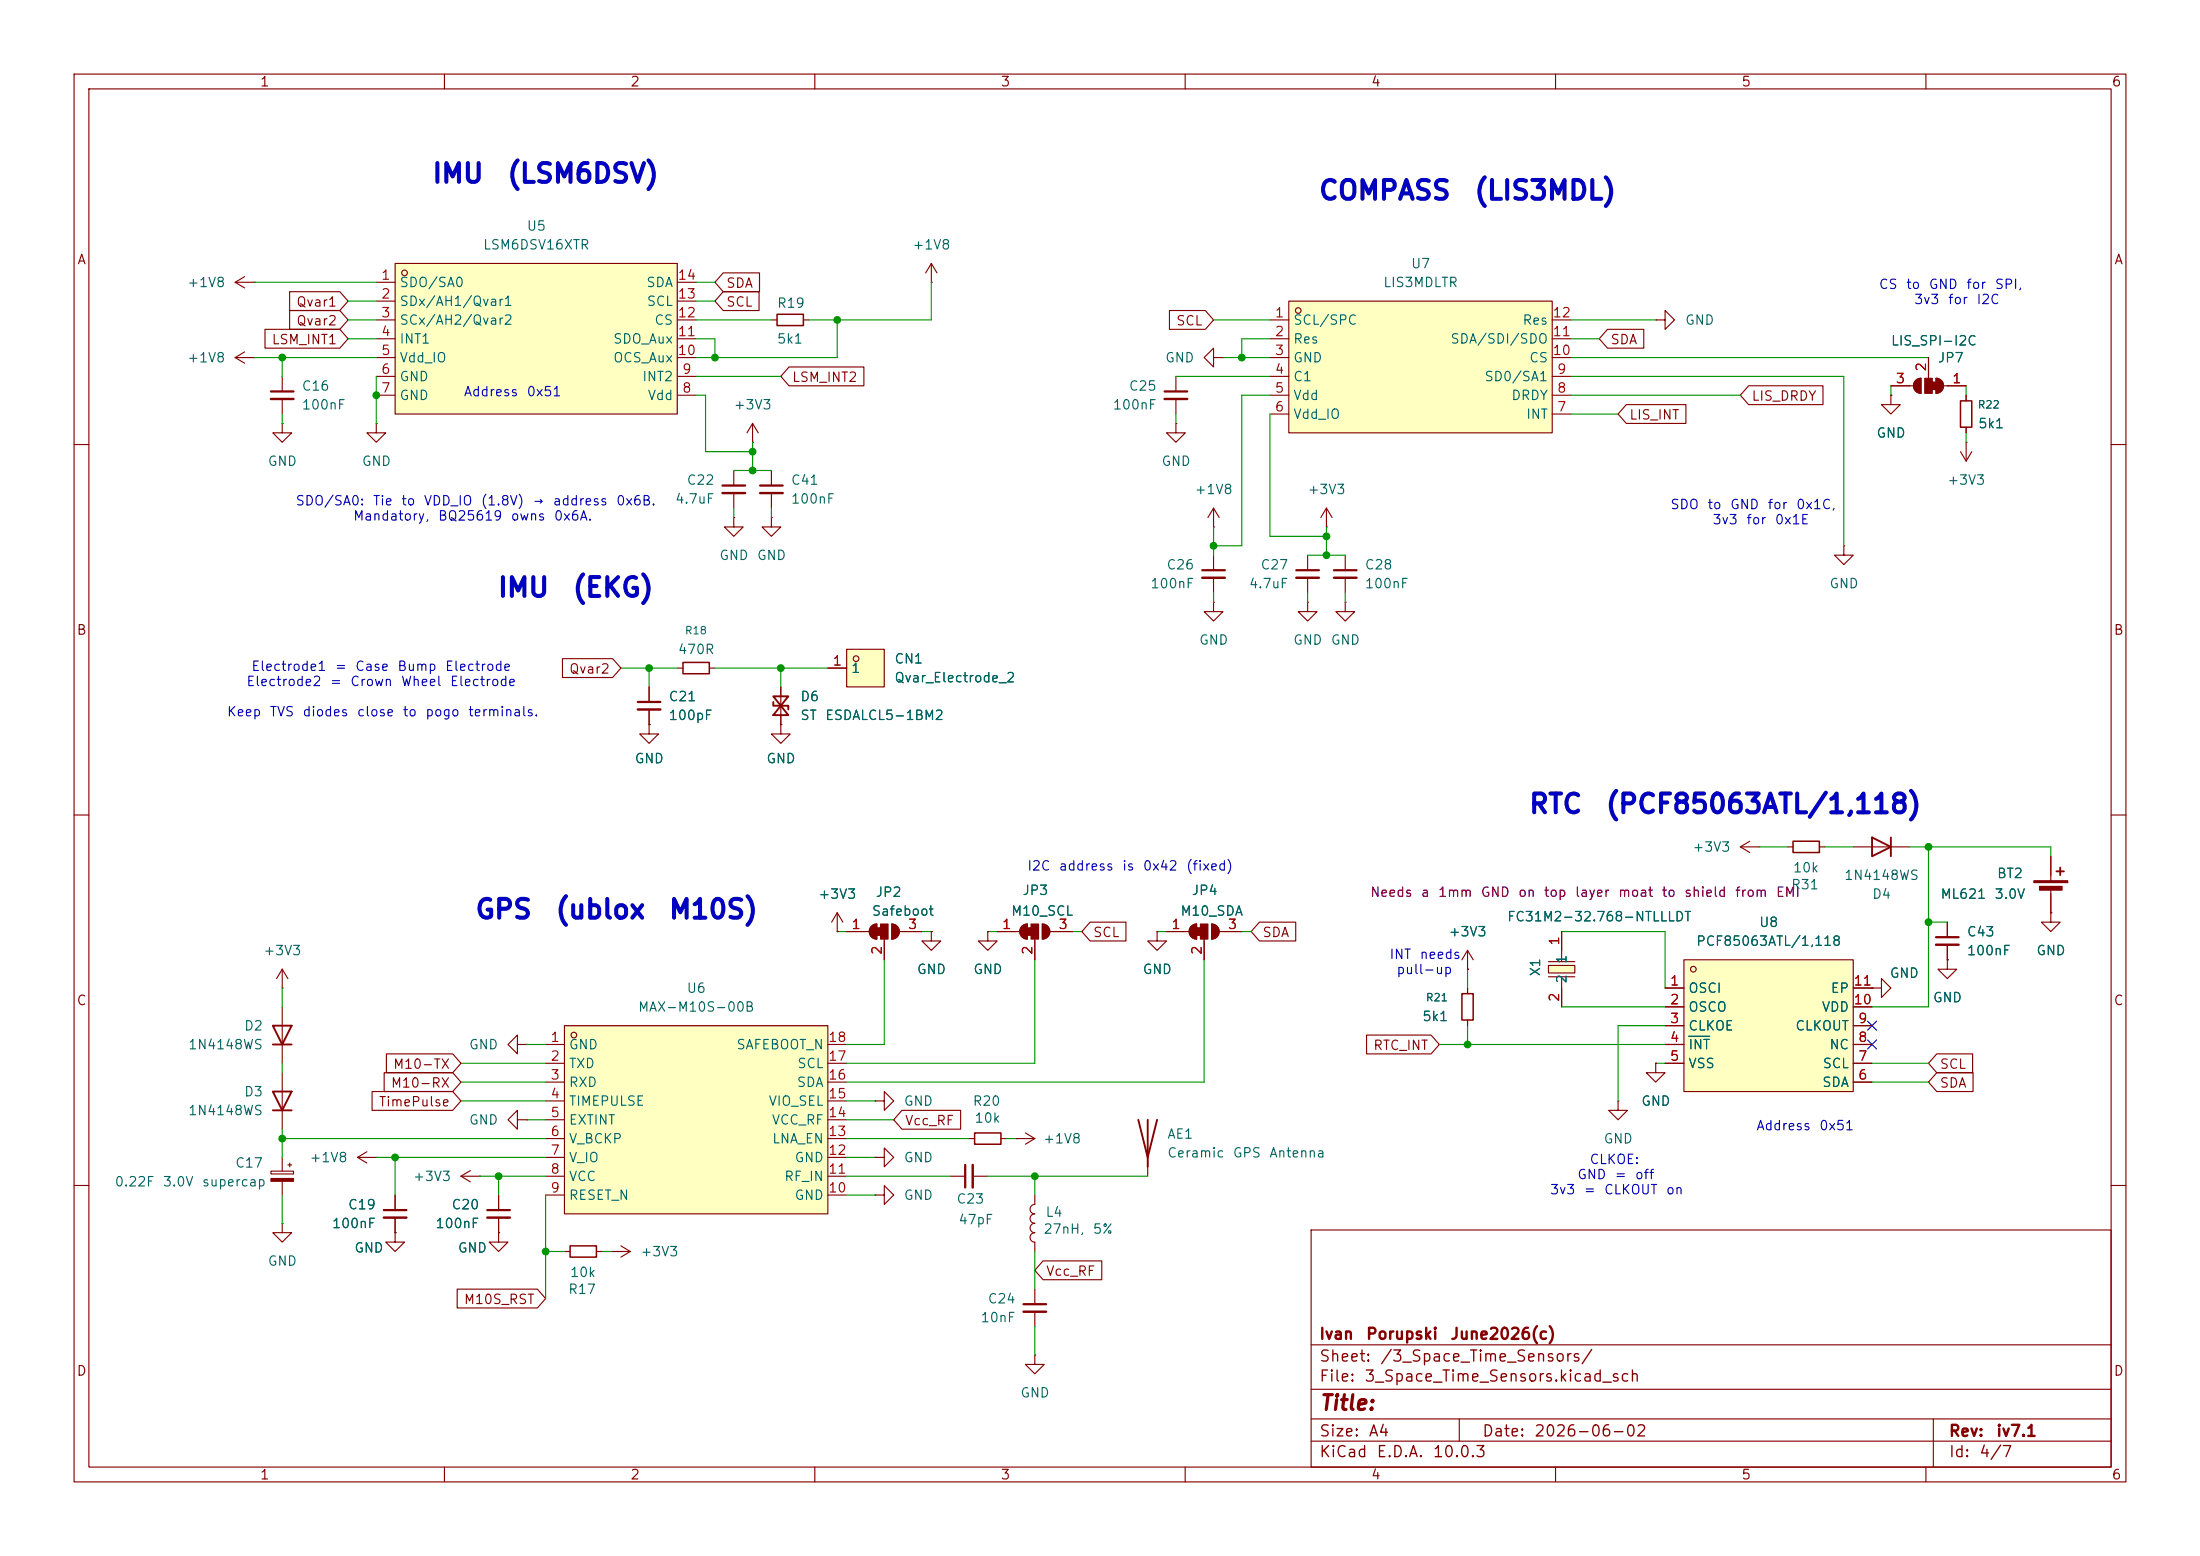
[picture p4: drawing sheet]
<svg xmlns="http://www.w3.org/2000/svg" width="297mm" height="210mm" viewBox="0 0 297 210" stroke-linecap="round" stroke-linejoin="round" font-family="sans-serif">
<g fill="none" stroke="#840000" stroke-width=".15">
<path d="M10 10h277v190h-277zM12 12h273v186h-273zM60 10v2M110 10v2M160 10v2M210 10v2M260 10v2M101.6 59.7h.1M101.6 57.2l-.8 1.2M101.6 57.2l.8 1.2M101.6 57.2v2.5M10 60h2"/>
<path d="M104.1 63.5v2M104.1 66.5v2.1M285 60h2M10 110h2M285 110h2M198.1 130.8h.1M198.1 128.3v2.5M198.1 133.4v.7M198.1 137.7v.7M198.1 128.3l.8 1.2M198.1 128.3l-.7 1.2M10 160h2"/>
<path d="M177 166h108v32h-108zM285 160h2M60 198v2M110 198v2M160 198v2M177 194.5h108M177 191.5h108M177 187.5h108M177 181.5h108M197 191.5v3M210 198v2M260 198v2"/>
<path d="M261 191.5v6.5"/>
</g>
<path d="M102.6 65.5h3.1" fill="none" stroke="#840000" stroke-width=".3"/>
<path d="M102.6 66.5h3.1" fill="none" stroke="#840000" stroke-width=".33"/>
<path d="M197.4 134.1h1.5v3.6h-1.5z" fill="none" stroke="#840000" stroke-width=".2"/>
<path d="M209 130.3h3.6v1h-3.6z" fill="#ffffc2"/>
<g fill="none" stroke="#840000" stroke-width=".15">
<path d="M31.7 38.1l1.3 .8M31.7 38.1h2.6M33 37.3l-1.3 .8M34.3 38.1h.1M31.7 48.3l1.3 .7M31.7 48.3h2.6M33 47.5l-1.3 .8M34.3 48.3h.1M104.1 43.2h.8M108.5 43.2h.7M99.1 69.9v1.2h-1.3l1.3 1.3 1.2-1.3h-1.2M99.1 69.9h.1"/>
<path d="M99.1 63.5v2M99.1 66.5v2.1M87.6 97.8v1.3h-1.2l1.2 1.2 1.3-1.2h-1.3M87.6 97.8h.1M87.6 92.7v2M87.6 95.8v2M91.4 90.2h.8M95.8 90.2h.7M105.4 97.8v1.3h-1.3l1.3 1.2 1.3-1.2h-1.3M105.4 97.8h.1M209 130.3h3.6v1h-3.6zM209 129.8h3.6"/>
<path d="M209 131.8h3.6M210.8 125.7v4.1M210.8 131.8v4.1"/>
</g>
<path d="M97.5 65.5h3.1M86.1 94.7h3.1" fill="none" stroke="#840000" stroke-width=".3"/>
<path d="M97.5 66.5h3.1M86.1 95.8h3.1" fill="none" stroke="#840000" stroke-width=".33"/>
<path d="M104.9 42.4h3.6v1.5h-3.6zM92.2 89.4h3.6v1.5h-3.6z" fill="none" stroke="#840000" stroke-width=".2"/>
<path d="M227.3 129.5h22.9v17.8h-22.9z" fill="#ffffc2"/>
<g fill="none" stroke="#840000" stroke-width=".15">
<path d="M104.1 69.9v1.2h-1.2l1.2 1.3 1.3-1.3h-1.3M104.1 69.9h.1M224.8 133.4h2.5M224.8 135.9h2.5M224.8 138.4h2.5M227.3 129.5h22.9v17.8h-22.9zM250.2 133.4h2.5M250.2 135.9h2.5M250.2 138.4h2.5M224.8 141h2.5M224.8 143.5h2.5M250.2 141h2.5"/>
<path d="M250.2 143.5h2.5M250.2 146.1h2.5"/>
<circle cx="228.6" cy="130.8" r=".38"/>
</g>
<path d="M228 139.9h2.8" fill="none" stroke="#006464" stroke-width=".15"/>
<path d="M53.3 35.6h38.1v20.3h-38.1z" fill="#ffffc2"/>
<g fill="none" stroke="#840000" stroke-width=".15">
<path d="M50.8 38.1h2.5M53.3 35.6h38.1v20.3h-38.1zM91.4 38.1h2.6M50.8 40.6h2.5M50.8 43.2h2.5M50.8 45.7h2.5M50.8 48.3h2.5M50.8 50.8h2.5M50.8 53.3h2.5M91.4 40.6h2.6M91.4 43.2h2.6M91.4 45.7h2.6"/>
<path d="M91.4 48.3h2.6M91.4 50.8h2.6M91.4 53.3h2.6M176.5 74.9v2.1M176.5 78v2M179.1 71.1h.1M179.1 68.6l-.8 1.3M179.1 68.6l.7 1.3M179.1 68.6v2.5M163.8 81.3v1.3h1.3l-1.3 1.2-1.2-1.2h1.2M163.8 81.3h.1M176.5 81.3v1.3h-1.2l1.2 1.2 1.3-1.2h-1.3"/>
<path d="M176.5 81.3h.1M38.1 133.4h.1M38.1 130.8v2.6M38.1 135.9v7.6M38.1 130.8l.8 1.3M38.1 130.8l-.8 1.3M133.3 125.7v1.3h-1.2l1.2 1.3 1.3-1.3h-1.3M133.3 125.7h.1M38.1 144.8v7.6M48.3 156.2l1.2 .8M48.3 156.2h2.5M49.5 155.4l-1.2 .8"/>
<path d="M50.8 156.2h.1M69.8 151.1v-1.2l-1.2 1.2 1.2 1.3v-1.3h1.3M69.8 141v-1.3l-1.2 1.3 1.2 1.2v-1.2h1.3M71.1 151.1h.1M71.1 141h.1"/>
<circle cx="54.6" cy="36.8" r=".38"/>
</g>
<path d="M175 77h3.1" fill="none" stroke="#840000" stroke-width=".3"/>
<path d="M175 78h3.1" fill="none" stroke="#840000" stroke-width=".33"/>
<path d="M36.8 138.4h2.6l-1.3 2.6zM36.8 147.3h2.6l-1.3 2.6zM36.8 149.9h2.6M36.8 141h2.6" fill="none" stroke="#840000" stroke-width=".25"/>
<path d="M76.2 138.4h35.6v25.4h-35.6z" fill="#ffffc2"/>
<g fill="none" stroke="#840000" stroke-width=".15">
<path d="M38.1 57.2v1.2h1.3l-1.3 1.3-1.3-1.3h1.3M38.1 57.2h.1M38.1 50.8v2M38.1 53.8v2.1M50.8 57.2v1.2h1.3l-1.3 1.3-1.3-1.3h1.3M50.8 57.2h.1M255.3 52.1h3M258.6 51.4l.4-.3h.3v2a1.02 1.02 0 0 1-.9-.6 1.02 1.02 0 0 1 .2-1.1zM260.3 48.3v2.8M261.4 51.1a1.02 1.02 0 0 1 1 1 1.02 1.02 0 0 1-1 1zM262.4 52.1h3M241.3 114.3h.8"/>
<path d="M245.6 114.3h.8M250.2 114.3h7.6M276.9 115.6v3.3M276.9 119.9v3.3M76.2 138.4h35.6v25.4h-35.6zM125.7 125.7v1.3h-1.2l1.2 1.3 1.3-1.3h-1.3M125.7 125.7h.1M252.7 133.4h1.3v-1.3l1.3 1.3-1.3 1.2v-1.2M252.7 133.4h.1M262.9 129.5v1.3h1.3l-1.3 1.3-1.3-1.3h1.3M262.9 129.5h.1M262.9 124.5v2"/>
<path d="M262.9 127.5v2M276.9 123.2v1.3h1.2l-1.2 1.2-1.3-1.2h1.3M276.9 123.2h.1M62.2 158.8h2.6M62.2 158.8l1.3 .7M63.5 158l-1.3 .8M64.8 158.8h.1M73.7 141h2.5M73.7 143.5h2.5M73.7 146.1h2.5M73.7 148.6h2.5M73.7 151.1h2.5"/>
<path d="M73.7 153.7h2.5M73.7 156.2h2.5M73.7 158.8h2.5M111.8 141h2.5M111.8 143.5h2.5M111.8 146.1h2.5M111.8 148.6h2.5M111.8 151.1h2.5M111.8 153.7h2.5M111.8 156.2h2.5M111.8 158.8h2.5M118.1 156.2h1.3v-1.3l1.2 1.3-1.2 1.3v-1.3"/>
<path d="M118.1 156.2h.1M118.1 148.6h1.3v-1.3l1.2 1.3-1.2 1.3v-1.3M118.1 148.6h.1M128.3 158.8h2M130.8 153.7h.8M131.3 158.8h2M135.1 153.7h.8M137.2 153.7h.1M137.2 153.7h2.5M138.4 152.9l1.3 .8M139.7 153.7l-1.3 .7M218.4 148.6v1.3h1.3l-1.3 1.2-1.2-1.2h1.2"/>
<path d="M218.4 148.6h.1M223.5 143.5v1.3h1.3l-1.3 1.3-1.3-1.3h1.3M223.5 143.5h.1M53.3 161.3v2M53.3 164.3v2.1M73.7 161.3h2.5M76.2 168.9h.8M80.5 168.9h.8M82.5 168.9h.1M82.5 168.9h2.6M83.8 168.1l1.3 .8M85.1 168.9l-1.3 .8"/>
<path d="M111.8 161.3h2.5M118.1 161.3h1.3v-1.3l1.2 1.3-1.2 1.3v-1.3M118.1 161.3h.1M139.7 161.3v1.3a.64 .64 0 0 0-.6 .6 .64 .64 0 0 0 .6 .6 .64 .64 0 0 0-.6 .7 .64 .64 0 0 0 .6 .6 .64 .64 0 0 0-.6 .6 .64 .64 0 0 0 .6 .7M139.7 166.4a.64 .64 0 0 0-.6 .6 .64 .64 0 0 0 .6 .6v1.3M139.7 174v2M139.7 177v2.1M139.7 182.9v1.3h-1.3l1.3 1.2 1.3-1.2h-1.3M139.7 182.9h.1"/>
<circle cx="77.5" cy="139.7" r=".38"/>
</g>
<path d="M36.6 52.8h3M261.4 126.5h3M130.3 157.2v3.1M51.8 163.3h3.1M138.2 176h3" fill="none" stroke="#840000" stroke-width=".3"/>
<path d="M36.6 53.8h3M261.4 127.5h3M131.3 157.2v3.1M51.8 164.3h3.1M138.2 177h3" fill="none" stroke="#840000" stroke-width=".33"/>
<path d="M242.1 113.5h3.5v1.6h-3.5zM131.6 152.9h3.5v1.5h-3.5zM77 168.1h3.5v1.6h-3.5z" fill="none" stroke="#840000" stroke-width=".2"/>
<path d="M252.7 113l2.6 1.3-2.6 1.3zM255.3 113v2.6M277.6 117.6h1M278.1 117.1v1" fill="none" stroke="#840000" stroke-width=".25"/>
<g fill="#840000" stroke="#840000" stroke-width=".15">
<path d="M274.6 118.9h4.5v.2h-4.5z"/>
<path d="M275.3 119.6h3.1v.5h-3.1z"/>
<path d="M260.9 51.6h.5v1h-.5z"/>
<path d="M261.4 51.1a1.02 1.02 0 0 1 1 1 1.02 1.02 0 0 1-1 1z"/>
<path d="M259.8 51.1h1.1v2h-1.1z"/>
<path d="M258.6 51.4l.4-.3h.3v2a1.02 1.02 0 0 1-.9-.6 1.02 1.02 0 0 1 .2-1.1z"/>
</g>
<path d="M174 40.6h35.5v17.8h-35.5z" fill="#ffffc2"/>
<g fill="none" stroke="#840000" stroke-width=".15">
<path d="M171.4 43.2h2.6M171.4 45.7h2.6M171.4 48.3h2.6M171.4 50.8h2.6M171.4 53.3h2.6M171.4 55.9h2.6M174 40.6h35.5v17.8h-35.5zM209.5 43.2h2.6M209.5 45.7h2.6M209.5 48.3h2.6M209.5 50.8h2.6M209.5 53.3h2.6"/>
<path d="M209.5 55.9h2.6M265.4 53.3v.8M265.4 57.7v.7M163.8 71.1h.1M163.8 68.6l-.7 1.3M163.8 68.6l.8 1.3M163.8 68.6v2.5M105.4 92.7v5.1M113 125.7h.1M113 123.2l.8 1.3M113 123.2l-.7 1.3M113 123.2v2.5"/>
<path d="M114.3 125.7h3M117.6 125l.4-.2 .4-.1v2a1.02 1.02 0 0 1-1-.6 1.02 1.02 0 0 1 .2-1.1zM119.4 126.7v2.8M120.4 124.7a1.02 1.02 0 0 1 1 1 1.02 1.02 0 0 1-1 1zM121.4 125.7h3.1M156.2 125.7v1.3h-1.3l1.3 1.3 1.3-1.3h-1.3M156.2 125.7h.1M157.5 125.7h3M160.8 125l.4-.2 .3-.1v2a1.02 1.02 0 0 1-.9-.6 1.02 1.02 0 0 1 .2-1.1zM162.6 126.7v2.8M163.6 124.7a1.02 1.02 0 0 1 1 1 1.02 1.02 0 0 1-1 1zM164.6 125.7h3"/>
<path d="M154.9 156.2v2.6M53.3 166.4v1.2h-1.2l1.2 1.3 1.3-1.3h-1.3M53.3 166.4h.1"/>
<circle cx="175.3" cy="41.9" r=".38"/>
</g>
<path d="M264.7 54.1h1.5v3.6h-1.5z" fill="none" stroke="#840000" stroke-width=".2"/>
<g fill="#840000" stroke="#840000" stroke-width=".15">
<path d="M161.5 125.2h.6v1h-.6z"/>
<path d="M160.8 125l.4-.2 .3-.1v2a1.02 1.02 0 0 1-.9-.6 1.02 1.02 0 0 1 .2-1.1z"/>
<path d="M162.1 124.7h1v2h-1z"/>
<path d="M163.6 124.7a1.02 1.02 0 0 1 1 1 1.02 1.02 0 0 1-1 1z"/>
<path d="M118.4 125.2h.5v1h-.5z"/>
<path d="M117.6 125l.4-.2 .4-.1v2a1.02 1.02 0 0 1-1-.6 1.02 1.02 0 0 1 .2-1.1z"/>
<path d="M118.9 124.7h1v2h-1z"/>
<path d="M120.4 124.7a1.02 1.02 0 0 1 1 1 1.02 1.02 0 0 1-1 1z"/>
</g>
<path d="M104.4 94h2l-2 2.5h2zM104.4 94.7v.6h2v.5M153.7 151.1l1.2 5.1 1.3-5.1M154.9 151.1v6.4" fill="none" stroke="#840000" stroke-width=".25"/>
<path d="M114.3 87.6h5.1v5.1h-5.1z" fill="#ffffc2"/>
<g fill="none" stroke="#840000" stroke-width=".15">
<path d="M39.1 39.4h6.8l1.1 1.2-1.1 1.3h-6.8zM97.6 36.8h4.9v2.6h-4.9l-1.1-1.3zM97.6 39.4h4.9v2.5h-4.9l-1.1-1.3zM125.7 38.1h.1M125.7 35.6l.8 1.2M125.7 35.6l-.7 1.2M125.7 35.6v2.5M35.8 44.4h10.1l1.1 1.3-1.1 1.3h-10.1zM39.1 41.9h6.8l1.1 1.3-1.1 1.3h-6.8zM106.5 49.5h10.1v2.6h-10.1l-1.1-1.3zM157.9 41.9h4.8l1.1 1.3-1.1 1.3h-4.8zM158.7 57.2v1.2h-1.2l1.2 1.3 1.3-1.3h-1.3"/>
<path d="M158.7 57.2h.1M158.7 50.8v2M158.7 53.8v2.1M163.8 48.3v-1.3l-1.2 1.3 1.2 1.2v-1.2h1.3M165.1 48.3h.1M217 44.4h4.9v2.6h-4.9l-1.1-1.3zM219.6 54.6h8v2.6h-8l-1.2-1.3zM223.5 43.2h1.3v-1.3l1.3 1.3-1.3 1.3v-1.3M223.5 43.2h.1M236.1 52.1h10v2.5h-10l-1.2-1.3zM255.3 53.3v1.3h1.2l-1.2 1.3-1.3-1.3h1.3M255.3 53.3h.1"/>
<path d="M255.3 52.1h2.5M260.3 48.3v2.5M262.9 52.1h2.5M265.4 59.7h.1M265.4 53.3v.8M265.4 57.7v.7M265.4 59.7v2.5M163.8 74.9v2.1M163.8 78v2M181.6 74.9v2.1M181.6 78v2M248.9 73.7v1.2h1.3l-1.3 1.3-1.3-1.3h1.3"/>
<path d="M248.9 73.7h.1M264.7 61l.7 1.2M266.2 61l-.8 1.2M75.9 88.9h6.8l1.1 1.3-1.1 1.2h-6.8zM87.6 97.8h.1M87.6 92.7v2M87.6 95.8v2M105.4 97.8h.1M105.4 92.7v1.3M105.4 96.5v1.3M111.8 90.2h2.5M114.3 87.6h5.1v5.1h-5.1z"/>
<path d="M181.6 81.3v1.3h-1.3l1.3 1.2 1.3-1.2h-1.3M181.6 81.3h.1M234.9 114.3l1.3 .8M234.9 114.3h2.6M236.2 113.5l-1.3 .8M237.5 114.3h.1M276.9 115.6v2.5M113 125.7h.1M114.3 125.7h2.5M119.4 127v2.5M121.9 125.7h2.6M125.7 125.7h.1"/>
<path d="M133.3 125.7h.1M134.6 125.7h3.1M138 125l.3-.2 .4-.1v2a1.02 1.02 0 0 1-.9-.6 1.02 1.02 0 0 1 .2-1.1zM139.7 126.7v2.8M140.7 124.7a1.02 1.02 0 0 1 1 1 1.02 1.02 0 0 1-1 1zM141.7 125.7h3.1M147.2 124.5h4.8v2.5h-4.8l-1.2-1.3zM156.2 125.7h.1M157.5 125.7h2.5M162.6 127v2.5M165.1 125.7h2.5M170 124.5h4.9v2.5h-4.9l-1.1-1.3z"/>
<path d="M184.5 139.7h8.7l1.1 1.3-1.1 1.2h-8.7zM198.1 130.8h.1M198.1 133.4v.7M198.1 137.7v.7M210.8 125.7v2.6M210.8 133.4v2.5M224.8 133.4h2.5M224.8 135.9h2.5M224.8 138.4h2.5M250.2 133.4h2.5M250.2 135.9h2.5M250.2 138.4h2.5"/>
<path d="M252.7 133.4h.1M262.9 129.5h.1M262.9 124.5v2M262.9 127.5v2M276.9 123.2h.1M276.9 120.7v2.5M36.6 158.1h3v.3h-3zM38.1 156.2v1.9M38.1 159.4v1.9M38.9 157.2h.5M39.1 157v.5M50.2 147.3h10.9l1.1 1.3-1.1 1.3h-10.9z"/>
<path d="M51.9 144.8h9.2l1.1 1.3-1.1 1.2h-9.2zM52.2 142.2h8.9l1.1 1.3-1.1 1.3h-8.9zM121.8 149.9h7.9v2.5h-7.9l-1.2-1.3zM223.5 143.5h.1M224.8 141h2.5M224.8 143.5h2.5M250.2 141h2.5M250.2 143.5h2.5M250.2 146.1h2.5M261.5 144.8h4.9v2.5h-4.9l-1.2-1.2zM261.5 142.2h4.8v2.6h-4.8l-1.2-1.3zM38.1 165.1v1.3h-1.3l1.3 1.2 1.3-1.2h-1.3"/>
<path d="M38.1 165.1h.1M53.3 166.4h.1M53.3 161.3v2M53.3 164.3v2.1M61.7 174h10.8l1.2 1.3-1.2 1.2h-10.8zM67.3 166.4v1.2h-1.3l1.3 1.3 1.3-1.3h-1.3M67.3 166.4h.1M67.3 161.3v2M67.3 164.3v2.1M140.8 170.2h7.9v2.5h-7.9l-1.1-1.2z"/>
<circle cx="115.6" cy="88.9" r=".38"/>
</g>
<path d="M157.2 52.8h3.1M162.3 77h3.1M180.1 77h3M65.8 163.3h3" fill="none" stroke="#840000" stroke-width=".3"/>
<path d="M157.2 53.8h3.1M162.3 78h3.1M180.1 78h3M65.8 164.3h3" fill="none" stroke="#840000" stroke-width=".33"/>
<g fill="#840000" stroke="#840000" stroke-width=".15">
<path d="M138.7 125.2h.5v1h-.5z"/>
<path d="M138 125l.3-.2 .4-.1v2a1.02 1.02 0 0 1-.9-.6 1.02 1.02 0 0 1 .2-1.1z"/>
<path d="M139.2 124.7h1v2h-1z"/>
<path d="M140.7 124.7a1.02 1.02 0 0 1 1 1 1.02 1.02 0 0 1-1 1z"/>
<path d="M36.6 159.1h3v.3h-3z"/>
</g>
<g fill="none" stroke="#009600" stroke-width=".15">
<path d="M34.3 38.1h16.5M94 38.1h2.5M125.7 38.1v5.1h-16.5M34.3 48.3h16.5M38.1 48.3v2.5M38.1 55.9v1.3M47 43.2h3.8M47 45.7h3.8M47 40.6h3.8M50.8 50.8v6.4M94 53.3h1.2v7.7h6.4M94 43.2h10.1"/>
<path d="M94 50.8h11.4M94 45.7h2.5v2.6M94 40.6h2.5M101.6 59.7v3.8M113 43.2v5.1h-19M158.7 50.8h12.7M158.7 55.9v1.3M163.8 43.2h7.6M165.1 48.3h6.3M171.4 53.3h-3.8v20.4h-3.8M171.4 55.9v16.5h7.7M171.4 45.7h-3.8v2.6"/>
<path d="M212.1 48.3h48.2M212.1 53.3h22.8M212.1 43.2h11.4M212.1 55.9h6.3M212.1 50.8h36.8v22.9M212.1 45.7h3.8M255.3 52.1v1.2M265.4 52.1v1.2M265.4 58.4v1.3M99.1 68.6v1.3M99.1 63.5h5M104.1 68.6v1.3"/>
<path d="M163.8 71.1v3.8M176.5 74.9h5.1M179.1 71.1v3.8M83.8 90.2h7.6M87.6 90.2v2.5M96.5 90.2h15.3M105.4 90.2v2.5M163.8 80v1.3M176.5 80v1.3M181.6 80v1.3M237.5 114.3h3.8M246.4 114.3h3.8"/>
<path d="M257.8 114.3h19.1v1.3M260.3 114.3v21.6h-7.6M38.1 133.4v2.5M113 125.7h1.3M119.4 129.5v11.5h-5.1M124.5 125.7h1.2M133.3 125.7h1.3M139.7 129.5v14h-25.4M144.8 125.7h1.2M156.2 125.7h1.3M162.6 129.5v16.6h-48.3M167.6 125.7h1.3"/>
<path d="M198.1 130.8v2.6M198.1 138.4v2.6M210.8 135.9h14M210.8 125.7h14v7.7M224.8 138.4h-6.4v10.2M260.3 124.5h2.6M38.1 143.5v1.3M38.1 152.4v3.8M38.1 153.7h35.6M50.8 156.2h22.9M53.3 156.2v5.1M62.2 148.6h11.5"/>
<path d="M62.2 143.5h11.5M62.2 146.1h11.5M64.8 158.8h8.9M67.3 158.8v2.5M71.1 151.1h2.6M71.1 141h2.6M114.3 151.1h6.3M114.3 158.8h14M114.3 156.2h3.8M114.3 153.7h16.5M114.3 148.6h3.8M133.3 158.8h21.6"/>
<path d="M135.9 153.7h1.3M139.7 158.8v2.5M194.3 141h30.5M223.5 143.5h1.3M252.7 143.5h7.6M252.7 146.1h7.6M38.1 161.3v3.8M73.7 161.3v14M73.7 168.9h2.5M81.3 168.9h1.2M114.3 161.3h3.8M139.7 168.9v5.1"/>
<path d="M139.7 179.1v3.8"/>
</g>
<path d="M252.1 137.8l1.2 1.2M253.3 137.8l-1.2 1.2M252.1 140.4l1.2 1.2M253.3 140.4l-1.2 1.2" fill="none" stroke="#000084" stroke-width=".15"/>
<path d="M228 139.9h2.8" fill="none" stroke="#006464" stroke-width=".15"/>
<g fill="#009600" stroke="#009600" stroke-width=".14">
<circle cx="113" cy="43.2" r=".46"/>
<circle cx="163.8" cy="73.7" r=".46"/>
<circle cx="179.1" cy="72.4" r=".46"/>
<circle cx="167.6" cy="48.3" r=".46"/>
<circle cx="179.1" cy="74.9" r=".46"/>
<circle cx="38.1" cy="48.3" r=".46"/>
<circle cx="50.8" cy="53.3" r=".46"/>
<circle cx="198.1" cy="141" r=".46"/>
<circle cx="260.3" cy="124.5" r=".46"/>
<circle cx="260.3" cy="114.3" r=".46"/>
<circle cx="73.7" cy="168.9" r=".46"/>
<circle cx="139.7" cy="158.8" r=".46"/>
<circle cx="96.5" cy="48.3" r=".46"/>
<circle cx="101.6" cy="63.5" r=".46"/>
<circle cx="101.6" cy="61" r=".46"/>
<circle cx="87.6" cy="90.2" r=".46"/>
<circle cx="105.4" cy="90.2" r=".46"/>
<circle cx="67.3" cy="158.8" r=".46"/>
<circle cx="38.1" cy="153.7" r=".46"/>
<circle cx="53.3" cy="156.2" r=".46"/>
</g>
<g font-size="2.5" fill="#0000c2">
<text x="58.2" y="25.3">IMU</text>
<text x="68.3" y="25.3">(LSM6DSV)</text>
<text x="177.9" y="27.6">COMPASS</text>
<text x="198.9" y="27.6">(LIS3MDL)</text>
<text x="67" y="81.2">IMU</text>
<text x="77.1" y="81.2">(EKG)</text>
<text x="206.3" y="110.4">RTC</text>
<text x="216.6" y="110.4">(PCF85063ATL/1,118)</text>
<text x="64" y="124.6">GPS</text>
<text x="74.8" y="124.6">(ublox</text>
<text x="90.1" y="124.6">M10S)</text>
</g>
<text font-size="2" fill="#840000" x="178" y="190.8">Title:</text>
<g font-size="1.5" fill="#840000">
<text x="178" y="184.2">Sheet:</text>
<text x="178" y="181.2">Ivan</text>
<text x="184.3" y="181.2">Porupski</text>
<text x="186.2" y="184.2">/3_Space_Time_Sensors/</text>
<text x="195.7" y="181.2">June2026(c)</text>
<text x="178" y="186.9">File:</text>
<text x="184.1" y="186.9">3_Space_Time_Sensors.kicad_sch</text>
<text x="178" y="197.1">KiCad</text>
<text x="178" y="194.3">Size:</text>
<text x="184.7" y="194.3">A4</text>
<text x="185.7" y="197.1">E.D.A.</text>
<text x="193.3" y="197.1">10.0.3</text>
<text x="200" y="194.3">Date:</text>
<text x="207" y="194.3">2026-06-02</text>
<text x="263" y="194.3">Rev:</text>
<text x="263" y="197.1">Id:</text>
<text x="267.1" y="197.1">4/7</text>
<text x="269.4" y="194.3">iv7.1</text>
</g>
<g font-size="1.3" fill="#840000">
<text x="35" y="12">1</text>
<text x="85" y="12">2</text>
<text x="135" y="12">3</text>
<text x="185" y="12">4</text>
<text x="235" y="12">5</text>
<text x="285" y="12">6</text>
<text x="10.3" y="36">A</text>
<text x="285.3" y="36">A</text>
<text x="39.9" y="41.7">Qvar1</text>
<text x="97.9" y="39.2">SDA</text>
<text x="97.9" y="41.7">SCL</text>
<text x="36.6" y="46.8">LSM_INT1</text>
<text x="39.9" y="44.2">Qvar2</text>
<text x="158.7" y="44.2">SCL</text>
<text x="217.3" y="46.8">SDA</text>
<text x="106.8" y="51.9">LSM_INT2</text>
<text x="219.9" y="56.9">LIS_INT</text>
<text x="236.4" y="54.4">LIS_DRDY</text>
<text x="10.3" y="86">B</text>
<text x="285.3" y="86">B</text>
<text x="76.7" y="91.2">Qvar2</text>
<text x="147.5" y="126.8">SCL</text>
<text x="170.3" y="126.8">SDA</text>
<text x="10.3" y="136">C</text>
<text x="285.3" y="136">C</text>
<text x="185.3" y="142">RTC_INT</text>
<text x="51" y="149.7">TimePulse</text>
<text x="52.7" y="147.1">M10-RX</text>
<text x="53" y="144.6">M10-TX</text>
<text x="261.8" y="147.1">SDA</text>
<text x="261.8" y="144.6">SCL</text>
<text x="122.1" y="152.2">Vcc_RF</text>
<text x="141.1" y="172.5">Vcc_RF</text>
<text x="62.5" y="176.3">M10S_RST</text>
<text x="10.3" y="186">D</text>
<text x="285.3" y="186">D</text>
<text x="35" y="200">1</text>
<text x="85" y="200">2</text>
<text x="135" y="200">3</text>
<text x="185" y="200">4</text>
<text x="235" y="200">5</text>
<text x="285" y="200">6</text>
</g>
<g font-size="1.3" fill="#006464">
<text x="65.1" y="34">LSM6DSV16XTR</text>
<text x="71" y="31.5">U5</text>
<text x="123.1" y="34">+1V8</text>
<text x="25.2" y="39.1">+1V8</text>
<text x="53.8" y="39.1">SDO/SA0</text>
<text x="53.8" y="41.6">SDx/AH1/Qvar1</text>
<text x="87.2" y="39.1">SDA</text>
<text x="87.2" y="41.6">SCL</text>
<text x="104.8" y="41.9">R19</text>
<text x="186.6" y="39.1">LIS3MDLTR</text>
<text x="190.4" y="36.5">U7</text>
<text x="53.8" y="44.2">SCx/AH2/Qvar2</text>
<text x="53.8" y="46.7">INT1</text>
<text x="82.7" y="46.7">SDO_Aux</text>
<text x="88.2" y="44.2">CS</text>
<text x="104.8" y="46.7">5k1</text>
<text x="174.5" y="44.2">SCL/SPC</text>
<text x="174.5" y="46.7">Res</text>
<text x="195.7" y="46.7">SDA/SDI/SDO</text>
<text x="205.5" y="44.2">Res</text>
<text x="227.4" y="44.2">GND</text>
<text x="255.2" y="46.9">LIS_SPI-I2C</text>
<text x="25.2" y="49.2">+1V8</text>
<text x="40.6" y="53">C16</text>
<text x="53.8" y="49.2">Vdd_IO</text>
<text x="53.8" y="51.8">GND</text>
<text x="82.7" y="49.2">OCS_Aux</text>
<text x="86.6" y="51.8">INT2</text>
<text x="152.3" y="53">C25</text>
<text x="157.2" y="49.2">GND</text>
<text x="174.5" y="49.2">GND</text>
<text x="174.5" y="51.8">C1</text>
<text x="200.3" y="51.8">SD0/SA1</text>
<text x="206.4" y="49.2">CS</text>
<text x="261.5" y="49.2">JP7</text>
<text x="40.6" y="55.6">100nF</text>
<text x="53.8" y="54.3">GND</text>
<text x="87.3" y="54.3">Vdd</text>
<text x="99" y="55.6">+3V3</text>
<text x="150.1" y="55.6">100nF</text>
<text x="174.5" y="54.3">Vdd</text>
<text x="174.5" y="56.9">Vdd_IO</text>
<text x="203.9" y="54.3">DRDY</text>
<text x="205.9" y="56.9">INT</text>
<text x="253.2" y="59.4">GND</text>
<text x="267" y="58.1">5k1</text>
<text x="36.1" y="63.2">GND</text>
<text x="48.8" y="63.2">GND</text>
<text x="92.6" y="65.7">C22</text>
<text x="106.7" y="65.7">C41</text>
<text x="156.7" y="63.2">GND</text>
<text x="262.8" y="65.7">+3V3</text>
<text x="91" y="68.3">4.7uF</text>
<text x="106.7" y="68.3">100nF</text>
<text x="161.2" y="67">+1V8</text>
<text x="176.4" y="67">+3V3</text>
<text x="97" y="75.9">GND</text>
<text x="102.1" y="75.9">GND</text>
<text x="157.4" y="77.2">C26</text>
<text x="170.1" y="77.2">C27</text>
<text x="184.2" y="77.2">C28</text>
<text x="155.2" y="79.7">100nF</text>
<text x="168.5" y="79.7">4.7uF</text>
<text x="184.2" y="79.7">100nF</text>
<text x="246.9" y="79.7">GND</text>
<text x="91.4" y="88.6">470R</text>
<text x="120.7" y="89.9">CN1</text>
<text x="161.8" y="87.3">GND</text>
<text x="174.5" y="87.3">GND</text>
<text x="179.6" y="87.3">GND</text>
<text x="90.2" y="95">C21</text>
<text x="108" y="95">D6</text>
<text x="114.8" y="91.1">1</text>
<text x="120.7" y="92.4">Qvar_Electrode_2</text>
<text x="90.2" y="97.5">100pF</text>
<text x="108" y="97.5">ST</text>
<text x="111.3" y="97.5">ESDALCL5-1BM2</text>
<text x="85.6" y="103.3">GND</text>
<text x="103.4" y="103.3">GND</text>
<text x="228.4" y="115.3">+3V3</text>
<text x="242" y="118.1">10k</text>
<text x="248.9" y="119.1">1N4148WS</text>
<text x="269.5" y="118.8">BT2</text>
<text x="110.4" y="121.6">+3V3</text>
<text x="117.6" y="123.9">Safeboot</text>
<text x="118.1" y="121.4">JP2</text>
<text x="136.4" y="123.9">M10_SCL</text>
<text x="137.9" y="121.1">JP3</text>
<text x="159.3" y="123.9">M10_SDA</text>
<text x="160.8" y="121.1">JP4</text>
<text x="203.4" y="124.7">FC31M2-32.768-NTLLLDT</text>
<text x="237.4" y="125.4">U8</text>
<text x="241.7" y="120.4">R31</text>
<text x="252.7" y="121.6">D4</text>
<text x="261.9" y="121.6">ML621</text>
<text x="269.2" y="121.6">3.0V</text>
<text x="35.5" y="129.2">+3V3</text>
<text x="123.7" y="131.8">GND</text>
<text x="131.3" y="131.8">GND</text>
<text x="154.2" y="131.8">GND</text>
<text x="195.5" y="126.7">+3V3</text>
<text x="208.2" y="131.9" transform="rotate(-90 208.2 131.9)">X1</text>
<text x="211.8" y="130.2" transform="rotate(-90 211.8 130.2)">1</text>
<text x="228.9" y="128">PCF85063ATL/1,118</text>
<text x="265.4" y="129.2">100nF</text>
<text x="265.4" y="126.7">C43</text>
<text x="274.8" y="129.2">GND</text>
<text x="86" y="136.9">MAX-M10S-00B</text>
<text x="92.6" y="134.3">U6</text>
<text x="211.8" y="132.8" transform="rotate(-90 211.8 132.8)">2</text>
<text x="227.8" y="134.3">OSCI</text>
<text x="227.8" y="136.9">OSCO</text>
<text x="245.9" y="136.9">VDD</text>
<text x="247.1" y="134.3">EP</text>
<text x="255" y="132.3">GND</text>
<text x="260.9" y="135.6">GND</text>
<text x="25.3" y="141.9">1N4148WS</text>
<text x="32.9" y="139.4">D2</text>
<text x="63.2" y="141.9">GND</text>
<text x="76.7" y="141.9">GND</text>
<text x="99.3" y="141.9">SAFEBOOT_N</text>
<text x="191.9" y="138.1">5k1</text>
<text x="227.8" y="139.4">CLKOE</text>
<text x="227.8" y="141.9">INT</text>
<text x="242.3" y="139.4">CLKOUT</text>
<text x="246.9" y="141.9">NC</text>
<text x="32.9" y="148.3">D3</text>
<text x="76.7" y="144.5">TXD</text>
<text x="76.7" y="147">RXD</text>
<text x="76.7" y="149.6">TIMEPULSE</text>
<text x="103.7" y="149.6">VIO_SEL</text>
<text x="107.5" y="147">SDA</text>
<text x="107.5" y="144.5">SCL</text>
<text x="121.9" y="149.6">GND</text>
<text x="131.2" y="149.6">R20</text>
<text x="221.5" y="149.6">GND</text>
<text x="227.8" y="144.5">VSS</text>
<text x="245.9" y="147">SDA</text>
<text x="246" y="144.5">SCL</text>
<text x="25.3" y="150.8">1N4148WS</text>
<text x="63.2" y="152.1">GND</text>
<text x="76.7" y="152.1">EXTINT</text>
<text x="76.7" y="154.6">V_BCKP</text>
<text x="104.1" y="152.1">VCC_RF</text>
<text x="104.2" y="154.6">LNA_EN</text>
<text x="131.5" y="151.8">10k</text>
<text x="140.7" y="154.6">+1V8</text>
<text x="157.5" y="154">AE1</text>
<text x="216.4" y="154.6">GND</text>
<text x="15.4" y="160.4">0.22F</text>
<text x="21.9" y="160.4">3.0V</text>
<text x="27.2" y="160.4">supercap</text>
<text x="31.7" y="157.9">C17</text>
<text x="41.7" y="157.2">+1V8</text>
<text x="55.7" y="159.7">+3V3</text>
<text x="76.7" y="157.2">V_IO</text>
<text x="76.7" y="159.7">VCC</text>
<text x="105.8" y="159.7">RF_IN</text>
<text x="107.2" y="157.2">GND</text>
<text x="121.9" y="157.2">GND</text>
<text x="157.5" y="156.5">Ceramic</text>
<text x="166.3" y="156.5">GPS</text>
<text x="171.3" y="156.5">Antenna</text>
<text x="44.7" y="166.1">100nF</text>
<text x="46.9" y="163.5">C19</text>
<text x="58.7" y="166.1">100nF</text>
<text x="60.9" y="163.5">C20</text>
<text x="76.7" y="162.3">RESET_N</text>
<text x="107.2" y="162.3">GND</text>
<text x="121.9" y="162.3">GND</text>
<text x="129" y="162.8">C23</text>
<text x="129.3" y="165.6">47pF</text>
<text x="140.8" y="166.8">27nH,</text>
<text x="141.1" y="164.5">L4</text>
<text x="147.4" y="166.8">5%</text>
<text x="36.1" y="171.2">GND</text>
<text x="47.7" y="169.4">GND</text>
<text x="61.7" y="169.4">GND</text>
<text x="76.9" y="172.7">10k</text>
<text x="86.4" y="169.9">+3V3</text>
<text x="76.6" y="175">R17</text>
<text x="132.3" y="178.8">10nF</text>
<text x="133.3" y="176.2">C24</text>
<text x="137.7" y="188.9">GND</text>
</g>
<g font-size="1.3" fill="#a90000">
<text x="51.4" y="38.1">1</text>
<text x="51.4" y="40.6">2</text>
<text x="91.4" y="40.6">13</text>
<text x="91.4" y="38.1">14</text>
<text x="51.4" y="43.2">3</text>
<text x="51.4" y="45.7">4</text>
<text x="91.4" y="45.7">11</text>
<text x="91.4" y="43.2">12</text>
<text x="172" y="43.2">1</text>
<text x="172" y="45.7">2</text>
<text x="209.5" y="45.7">11</text>
<text x="209.5" y="43.2">12</text>
<text x="51.4" y="48.2">5</text>
<text x="51.4" y="50.8">6</text>
<text x="51.4" y="53.3">7</text>
<text x="91.4" y="48.2">10</text>
<text x="92" y="53.3">8</text>
<text x="92" y="50.8">9</text>
<text x="172" y="48.2">3</text>
<text x="172" y="50.8">4</text>
<text x="172" y="53.3">5</text>
<text x="209.5" y="48.2">10</text>
<text x="210.1" y="53.3">8</text>
<text x="210.1" y="50.8">9</text>
<text x="255.8" y="52">3</text>
<text x="260.3" y="50.2" transform="rotate(-90 260.3 50.2)">2</text>
<text x="263.5" y="52">1</text>
<text x="172" y="55.9">6</text>
<text x="210.1" y="55.9">7</text>
<text x="112.3" y="90.1">1</text>
<text x="114.9" y="125.7">1</text>
<text x="122.5" y="125.7">3</text>
<text x="135.2" y="125.7">1</text>
<text x="142.8" y="125.7">3</text>
<text x="158" y="125.7">1</text>
<text x="165.7" y="125.7">3</text>
<text x="119.4" y="129" transform="rotate(-90 119.4 129)">2</text>
<text x="139.7" y="129" transform="rotate(-90 139.7 129)">2</text>
<text x="162.5" y="129" transform="rotate(-90 162.5 129)">2</text>
<text x="210.8" y="127.7" transform="rotate(-90 210.8 127.7)">1</text>
<text x="210.8" y="135.3" transform="rotate(-90 210.8 135.3)">2</text>
<text x="225.4" y="133.3">1</text>
<text x="225.4" y="135.9">2</text>
<text x="250.1" y="135.9">10</text>
<text x="250.1" y="133.3">11</text>
<text x="74.2" y="140.9">1</text>
<text x="74.2" y="143.5">2</text>
<text x="111.7" y="143.5">17</text>
<text x="111.7" y="140.9">18</text>
<text x="225.4" y="138.4">3</text>
<text x="225.4" y="140.9">4</text>
<text x="225.4" y="143.5">5</text>
<text x="250.8" y="143.5">7</text>
<text x="250.8" y="140.9">8</text>
<text x="250.8" y="138.4">9</text>
<text x="74.2" y="146">3</text>
<text x="74.2" y="148.6">4</text>
<text x="111.7" y="148.6">15</text>
<text x="111.7" y="146">16</text>
<text x="250.8" y="146">6</text>
<text x="74.2" y="151.1">5</text>
<text x="74.2" y="153.6">6</text>
<text x="111.7" y="153.6">13</text>
<text x="111.7" y="151.1">14</text>
<text x="74.2" y="156.2">7</text>
<text x="74.2" y="158.7">8</text>
<text x="74.2" y="161.3">9</text>
<text x="111.7" y="161.3">10</text>
<text x="111.7" y="158.7">11</text>
<text x="111.7" y="156.2">12</text>
</g>
<g font-size="1.3" fill="#0000c2">
<text x="253.6" y="39.3">CS</text>
<text x="257.2" y="39.3">to</text>
<text x="258.3" y="41.4">3v3</text>
<text x="260.3" y="39.3">GND</text>
<text x="262.9" y="41.4">for</text>
<text x="265.4" y="39.3">for</text>
<text x="266.7" y="41.4">I2C</text>
<text x="269.2" y="39.3">SPI,</text>
<text x="62.5" y="53.8">Address</text>
<text x="71" y="53.8">0x51</text>
<text x="39.8" y="68.5">SDO/SA0:</text>
<text x="47.6" y="70.6">Mandatory,</text>
<text x="50.2" y="68.5">Tie</text>
<text x="54.1" y="68.5">to</text>
<text x="57.1" y="68.5">VDD_IO</text>
<text x="59" y="70.6">BQ25619</text>
<text x="64.8" y="68.5">(1.8V)</text>
<text x="68.9" y="70.6">owns</text>
<text x="71.8" y="68.5">→</text>
<text x="74.5" y="68.5">address</text>
<text x="74.7" y="70.6">0x6A.</text>
<text x="83.1" y="68.5">0x6B.</text>
<text x="225.4" y="69">SDO</text>
<text x="230.4" y="69">to</text>
<text x="231.1" y="71.1">3v3</text>
<text x="233.5" y="69">GND</text>
<text x="235.7" y="71.1">for</text>
<text x="238.5" y="69">for</text>
<text x="239.5" y="71.1">0x1E</text>
<text x="242.4" y="69">0x1C,</text>
<text x="33.2" y="92.9">Electrode2</text>
<text x="33.8" y="90.9">Electrode1</text>
<text x="44.4" y="92.9">=</text>
<text x="45.1" y="90.9">=</text>
<text x="47.2" y="92.9">Crown</text>
<text x="47.9" y="90.9">Case</text>
<text x="53.6" y="90.9">Bump</text>
<text x="54" y="92.9">Wheel</text>
<text x="60" y="90.9">Electrode</text>
<text x="60.7" y="92.9">Electrode</text>
<text x="30.5" y="97">Keep</text>
<text x="36.3" y="97">TVS</text>
<text x="40.7" y="97">diodes</text>
<text x="48.1" y="97">close</text>
<text x="54.3" y="97">to</text>
<text x="57.3" y="97">pogo</text>
<text x="63.1" y="97">terminals.</text>
<text x="138.6" y="117.8">I2C</text>
<text x="142.8" y="117.8">address</text>
<text x="151.4" y="117.8">is</text>
<text x="154.2" y="117.8">0x42</text>
<text x="160" y="117.8">(fixed)</text>
<text x="187.5" y="129.7">INT</text>
<text x="188.4" y="131.8">pull-up</text>
<text x="191.6" y="129.7">needs</text>
<text x="237" y="152.9">Address</text>
<text x="245.5" y="152.9">0x51</text>
<text x="209.2" y="161.5">3v3</text>
<text x="212.8" y="159.5">GND</text>
<text x="213.7" y="161.5">=</text>
<text x="214.5" y="157.4">CLKOE:</text>
<text x="216.5" y="161.5">CLKOUT</text>
<text x="217.9" y="159.5">=</text>
<text x="220.6" y="159.5">off</text>
<text x="224.8" y="161.5">on</text>
</g>
<g font-size="1.3" fill="#840084">
<text x="184.9" y="121.4">Needs</text>
<text x="191.7" y="121.4">a</text>
<text x="194" y="121.4">1mm</text>
<text x="199.8" y="121.4">GND</text>
<text x="204.9" y="121.4">on</text>
<text x="208.3" y="121.4">top</text>
<text x="212.5" y="121.4">layer</text>
<text x="218.3" y="121.4">moat</text>
<text x="224.2" y="121.4">to</text>
<text x="227.3" y="121.4">shield</text>
<text x="234.1" y="121.4">from</text>
<text x="239.7" y="121.4">EMI</text>
</g>
<g font-size="1" fill="#006464">
<text x="266.9" y="55.4">R22</text>
<text x="92.4" y="85.9">R18</text>
<text x="192.4" y="135.4">R21</text>
</g>
</svg>
